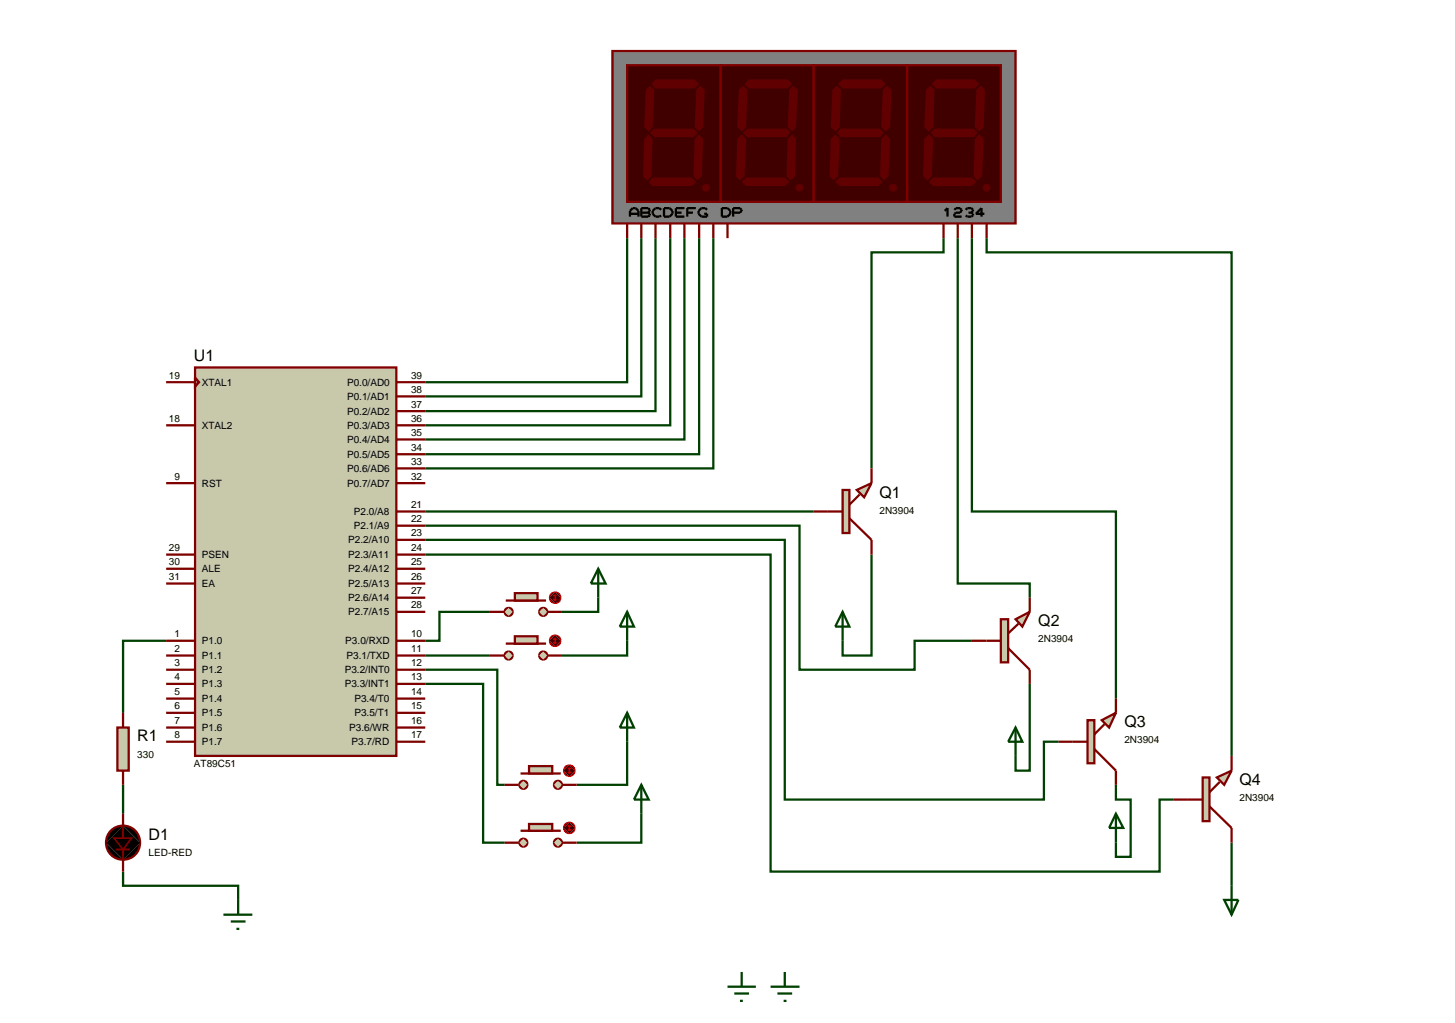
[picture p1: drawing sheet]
<svg xmlns="http://www.w3.org/2000/svg" width="257mm" height="180mm" viewBox="0 0 257 180" stroke-linecap="round" stroke-linejoin="round" font-family="sans-serif">
<g fill="none" stroke="#004000" stroke-width=".4">
<path d="M110.6 42v25.4h-35.6M113.1 42v27.9h-38.1M115.6 42v30.5h-40.6M118.2 42v33h-43.2M120.7 42v35.5h-45.7M123.3 42v38.1h-48.3M125.8 42v40.6h-50.8M166.4 42v2.5h-12.7v38.1M168.9 42v60.9h12.7v2.5M171.4 42v48.2h25.4v33M174 42v2.5h43.2v88.8M75 92.7h66v25.4h20.3v-5.1h10.1"/>
<path d="M75 95.2h63.4v45.8h45.7v-10.2h2.6M75 97.8h60.9v55.9h68.6v-12.7h2.5M75 90.2h68.5M153.7 97.8v17.8h-5.1v-2.6M29.3 113h-7.6v12.7M75 118.1h12.7v20.3h1.3M75 115.6h11.4M86.4 107.9h-8.9v5.1h-2.5M105.5 105.4v2.5h-6.4M110.6 113v2.6h-11.5M21.7 138.4v5.1M75 120.6h10.2v28h3.8"/>
<path d="M110.6 130.8v7.6h-8.9M181.6 120.6v15.3h-2.5v-2.6M196.8 138.4v2.6h2.6v10.1h-2.6v-2.5M21.7 153.7v2.5h20.3v2.5M113.1 143.5v5.1h-11.4M217.2 148.6v7.6"/>
</g>
<path d="M34.4 64.8h35.5v68.5h-35.5z" fill="#c8c8aa" stroke="#800000" stroke-width=".4"/>
<g fill="none" stroke="#800000" stroke-width=".4">
<path d="M29.3 75h5.1M29.3 67.4h5.1M34.4 66.6l.7 .8-.7 .8zM69.9 75h5.1M69.9 67.4h5.1M69.9 69.9h5.1M69.9 72.5h5.1M69.9 77.5h5.1M29.3 97.8h5.1M29.3 85.2h5.1M69.9 97.8h5.1M69.9 85.2h5.1"/>
<path d="M69.9 80.1h5.1M69.9 82.6h5.1M69.9 90.2h5.1M69.9 92.7h5.1M69.9 95.2h5.1M29.3 100.3h5.1M29.3 102.9h5.1M29.3 113h5.1M29.3 115.6h5.1M29.3 118.1h5.1M69.9 100.3h5.1M69.9 102.9h5.1"/>
<path d="M69.9 113h5.1M69.9 115.6h5.1M69.9 118.1h5.1M69.9 107.9h5.1M69.9 105.4h5.1M29.3 120.6h5.1M29.3 123.2h5.1M29.3 125.7h5.1M29.3 128.3h5.1M29.3 130.8h5.1M69.9 120.6h5.1M69.9 123.2h5.1"/>
<path d="M69.9 125.7h5.1M69.9 128.3h5.1M69.9 130.8h5.1"/>
</g>
<path d="M108 9h71.1v30.4h-71.1z" fill="#808080" stroke="#800000" stroke-width=".4"/>
<path d="M110.6 11.5h16.5v24.1h-16.5z" fill="#400000" stroke="#800000" stroke-width=".4"/>
<g fill="#600000">
<path d="M115.6 14h6.9l.8 .8-.8 .8h-6.9l-.7-.8z"/>
<path d="M122.8 15.8l.7-.7 .8 .7-.3 6.6-.7 .8-.8-.8z"/>
<path d="M114.6 23.4l.8-.7h6.9l.7 .7-.7 .8h-6.9z"/>
<path d="M113.9 15.8l.7-.7 .8 .7-.3 6.6-.7 .8-.8-.8z"/>
<path d="M122.5 24.5l.8-.8 .7 .8-.2 6.6-.8 .7-.7-.7z"/>
<path d="M115.1 31.3h6.9l.8 .8-.8 .7h-6.9l-.7-.7z"/>
<path d="M114.4 23.7l.7 .8-.2 6.6-.8 .7-.7-.7 .2-6.6z"/>
</g>
<path d="M127.1 11.5h16.4v24.1h-16.4z" fill="#400000" stroke="#800000" stroke-width=".4"/>
<g fill="#600000">
<path d="M131.3 14.8l.8-.8h6.8l.8 .8-.8 .8h-6.8z"/>
<path d="M139.9 15.1l.8 .7-.3 6.6-.7 .8-.8-.8 .3-6.6z"/>
<path d="M131 23.4l.8-.7h6.9l.7 .7-.7 .8h-6.9z"/>
<path d="M130.3 15.8l.7-.7 .8 .7-.2 6.6-.8 .8-.8-.8z"/>
<path d="M138.9 24.5l.8-.8 .7 .8-.2 6.6-.8 .7-.7-.7z"/>
<path d="M131.6 31.3h6.8l.8 .8-.8 .7h-6.8l-.8-.7z"/>
<path d="M130 24.5l.8-.8 .8 .8-.3 6.6-.8 .7-.7-.7z"/>
<path d="M124.5 32.4l.7 .7-.7 .7-.7-.7z"/>
<path d="M141 32.4l.7 .7-.7 .7-.7-.7z"/>
<path d="M124 32.6l.5-.2-.7 .7zM124.5 32.4a.68 .68 0 0 1 .7 .7zM124.5 33.8l.7-.7a.68 .68 0 0 1-.7 .7zM123.8 33.1l.7 .7a.68 .68 0 0 1-.7-.7z"/>
<path d="M140.5 32.6l.5-.2-.7 .7zM141 32.4a.68 .68 0 0 1 .7 .7zM141.7 33.1a.68 .68 0 0 1-.7 .7zM140.3 33.1l.7 .7a.68 .68 0 0 1-.7-.7z"/>
</g>
<path d="M143.5 11.5h16.5v24.1h-16.5z" fill="#400000" stroke="#800000" stroke-width=".4"/>
<g fill="#600000">
<path d="M148.6 14h6.8l.8 .8-.8 .8h-6.8l-.8-.8z"/>
<path d="M155.7 15.8l.7-.7 .8 .7-.2 6.6-.8 .8-.8-.8z"/>
<path d="M148.3 22.7h6.9l.7 .7-.7 .8h-6.9l-.7-.8z"/>
<path d="M146.8 15.8l.8-.7 .7 .7-.2 6.6-.8 .8-.8-.8z"/>
<path d="M155.4 24.5l.8-.8 .8 .8-.3 6.6-.8 .7-.7-.7z"/>
<path d="M147.3 32.1l.8-.8h6.8l.8 .8-.8 .7h-6.8z"/>
<path d="M147.3 23.7l.8 .8-.3 6.6-.8 .7-.7-.7 .2-6.6z"/>
<path d="M157.5 32.4l.7 .7-.7 .7-.7-.7z"/>
<path d="M157 32.6l.5-.2-.7 .7zM157.5 32.4a.68 .68 0 0 1 .7 .7zM157.5 33.8l.7-.7a.68 .68 0 0 1-.7 .7zM156.8 33.1l.7 .7a.68 .68 0 0 1-.7-.7z"/>
</g>
<path d="M160 11.5h16.5v24.1h-16.5z" fill="#400000" stroke="#800000" stroke-width=".4"/>
<g fill="#600000">
<path d="M164.3 14.8l.8-.8h6.8l.8 .8-.8 .8h-6.8z"/>
<path d="M172.2 15.8l.8-.7 .7 .7-.2 6.6-.8 .8-.8-.8z"/>
<path d="M164.1 23.4l.7-.7h6.9l.7 .7-.7 .8h-6.9z"/>
<path d="M163.3 15.8l.8-.7 .7 .7-.2 6.6-.8 .8-.8-.8z"/>
<path d="M172.7 23.7l.8 .8-.3 6.6-.8 .7-.7-.7 .2-6.6z"/>
<path d="M164.6 31.3h6.8l.8 .8-.8 .7h-6.8l-.8-.7z"/>
<path d="M163 24.5l.8-.8 .8 .8-.3 6.6-.7 .7-.8-.7z"/>
<path d="M174 32.4l.7 .7-.7 .7-.7-.7z"/>
<path d="M173.5 32.6l.5-.2-.7 .7zM174 32.4a.68 .68 0 0 1 .7 .7zM174 33.8l.7-.7a.68 .68 0 0 1-.7 .7zM173.3 33.1l.7 .7a.68 .68 0 0 1-.7-.7z"/>
</g>
<g fill="none" stroke="#000" stroke-width=".4">
<path d="M111.1 38.2v-1l.5-.5h.5l.5 .5v1M111.1 37.7h1.5M113.1 36.7h1.2l.3 .3v.2l-.3 .3 .3 .2v.3l-.3 .2h-1.2zM113.1 37.5h1.2M116.6 37l-.3-.3h-.7l-.5 .5v.5l.5 .5h.7l.3-.2M117.1 36.7h1l.5 .5v.5l-.5 .5h-1zM119.2 37.5h1M120.7 36.7h-1.5v1.5h1.5M121.2 37.5h1M122.7 36.7h-1.5v1.5M124.7 37l-.3-.3h-.7l-.5 .5v.5l.5 .5h1v-.5h-.5M127.3 36.7h1l.5 .5v.5l-.5 .5h-1z"/>
<path d="M129.3 37.5h1.2l.3-.3v-.2l-.3-.3h-1.2v1.5M166.6 37.2l.5-.5v1.5M168.3 37l.3-.3h.7l.3 .3v.2l-.3 .3h-.7l-.3 .2v.5h1.3M170.3 37l.3-.3h.7l.3 .3v.2l-.3 .3M170.8 37.5h.5M171.3 37.5l.3 .2v.3l-.3 .2h-.7l-.3-.2M173.6 37.7h-1.5l1-1v1.5"/>
</g>
<path d="M110.6 39.4v2.6M113.1 39.4v2.6M115.6 39.4v2.6M118.2 39.4v2.6M120.7 39.4v2.6M123.3 39.4v2.6M125.8 39.4v2.6M128.3 39.4v2.6M166.4 39.4v2.6M168.9 39.4v2.6M171.4 39.4v2.6M174 39.4v2.6" fill="none" stroke="#800000" stroke-width=".4"/>
<g fill="#c8c8aa" stroke="#800000" stroke-width=".4">
<path d="M151.1 86.4l2.6-1.2-1.3 2.5z"/>
<path d="M148.6 86.4h1.2v7.6h-1.2z"/>
</g>
<path d="M143.5 90.2h5.1M149.8 91.4l3.9 3.8v2.6M151.6 87.2l-1.8 1.8M153.7 82.6v2.6" fill="none" stroke="#800000" stroke-width=".4"/>
<g fill="#c8c8aa" stroke="#800000" stroke-width=".4">
<path d="M179.1 109.2l2.5-1.3-1.3 2.6z"/>
<path d="M176.5 109.2h1.3v7.6h-1.3z"/>
</g>
<path d="M171.4 113h5.1M177.8 114.3l3.8 3.8v2.5M179.6 110l-1.8 1.7M181.6 105.4v2.5" fill="none" stroke="#800000" stroke-width=".4"/>
<g fill="#c8c8aa" stroke="#800000" stroke-width=".4">
<path d="M194.3 127l2.5-1.3-1.2 2.6z"/>
<path d="M191.8 127h1.2v7.6h-1.2z"/>
</g>
<path d="M186.7 130.8h5.1M193 132.1l3.8 3.8v2.5M194.8 127.7l-1.8 1.8M196.8 123.2v2.5" fill="none" stroke="#800000" stroke-width=".4"/>
<g fill="#c8c8aa" stroke="#800000" stroke-width=".4">
<path d="M214.6 137.1l2.6-1.2-1.3 2.5z"/>
<path d="M212.1 137.1h1.2v7.7h-1.2z"/>
</g>
<path d="M215.1 137.9l-1.8 1.8M217.2 133.3v2.6M21.7 143.5v4.3M21.7 149.8v3.9M207 141h5.1M213.3 142.2l3.9 3.8v2.6" fill="none" stroke="#800000" stroke-width=".4"/>
<path d="M148.6 107.9l1.2 2.6h-2.5zM148.6 107.9v5.1M179.1 128.3l1.2 2.5h-2.5zM179.1 128.3v5M196.8 143.5l1.3 2.5h-2.5zM196.8 143.5v5.1" fill="none" stroke="#004000" stroke-width=".4"/>
<path d="M19.8 146.2l1.2-.5 .7-.1-3 3a2.97 2.97 0 0 1 1.1-2.4zM21.7 145.6a2.95 2.95 0 0 1 3 3zM24.7 148.6a2.95 2.95 0 0 1-3 3zM18.7 148.6l3 3a2.95 2.95 0 0 1-3-3z" fill="#000" stroke="#800000" stroke-width=".4"/>
<path d="M21.7 145.6l3 3-3 3-3-3z" fill="#000"/>
<path d="M20.4 149.8h2.5" fill="none" stroke="#800000" stroke-width=".3"/>
<path d="M20.1 147.8h3.1l-1.5 2z" fill="#000" stroke="#800000" stroke-width=".3"/>
<path d="M20.7 128.3h2v7.6h-2z" fill="#c8c8aa" stroke="#800000" stroke-width=".4"/>
<path d="M21.7 125.7v2.6M21.7 135.9v2.5" fill="none" stroke="#800000" stroke-width=".4"/>
<path d="M42 158.7v2.6M215.9 158.7h2.5l-1.2 2.6zM217.2 156.2v5.1M39.4 161.3h5.1M40.7 162.5h2.6M41.7 163.8h.5" fill="none" stroke="#004000" stroke-width=".4"/>
<g fill="#c8c8aa" stroke="#800000" stroke-width=".4">
<path d="M95.3 107.4l.5-.2-.7 .7zM95.8 107.2a.68 .68 0 0 1 .7 .7zM95.8 108.6l.7-.7a.68 .68 0 0 1-.7 .7zM95.1 107.9l.7 .7a.68 .68 0 0 1-.7-.7z"/>
<path d="M89.2 107.4l.5-.2-.7 .7zM89.7 107.2a.68 .68 0 0 1 .7 .7zM89.7 108.6l.7-.7a.68 .68 0 0 1-.7 .7zM89 107.9l.7 .7a.68 .68 0 0 1-.7-.7z"/>
</g>
<g fill="#c8c8aa">
<path d="M95.8 107.2l.7 .7-.7 .7-.7-.7z"/>
<path d="M89 107.9l.7-.7 .7 .7-.7 .7z"/>
</g>
<path d="M89.2 105.9h7.1" fill="none" stroke="#800000" stroke-width=".4"/>
<path d="M90.8 104.6h4v1.3h-4z" fill="#c8c8aa" stroke="#800000" stroke-width=".4"/>
<path d="M86.4 107.9h2.6M96.6 107.9h2.5" fill="none" stroke="#800000" stroke-width=".4"/>
<path d="M97.2 104.7l.7-.3-1 1zM97.9 104.4a.94 .94 0 0 1 1 1zM97.9 106.4l1-1a.94 .94 0 0 1-1 1zM96.9 105.4l1 1a.94 .94 0 0 1-1-1z" fill="#400000" stroke="#f00" stroke-width=".2"/>
<path d="M96.9 105.4l1-1 1 1-1 1z" fill="#400000"/>
<path d="M97.6 105.6l.3 .3M97.9 104.9v1M97.9 104.9l-.3 .2M97.9 104.9l.2 .2M98.1 105.6l-.2 .3" fill="none" stroke="#f00" stroke-width=".2"/>
<path d="M105.5 100.3l1.3 2.6h-2.6zM105.5 100.3v5.1M128.3 174h5M129.5 175.2h2.6M130.5 176.5h.5M130.8 171.4v2.6M135.9 174h5.1M137.1 175.2h2.6M138.2 176.5h.5M138.4 171.4v2.6" fill="none" stroke="#004000" stroke-width=".4"/>
<g fill="#c8c8aa" stroke="#800000" stroke-width=".4">
<path d="M95.3 115.1l.5-.2-.7 .7zM95.8 114.9a.68 .68 0 0 1 .7 .7zM95.8 116.3l.7-.7a.68 .68 0 0 1-.7 .7zM95.1 115.6l.7 .7a.68 .68 0 0 1-.7-.7z"/>
<path d="M89.2 115.1l.5-.2-.7 .7zM89.7 114.9a.68 .68 0 0 1 .7 .7zM89.7 116.3l.7-.7a.68 .68 0 0 1-.7 .7zM89 115.6l.7 .7a.68 .68 0 0 1-.7-.7z"/>
</g>
<g fill="#c8c8aa">
<path d="M95.8 114.9l.7 .7-.7 .7-.7-.7z"/>
<path d="M89 115.6l.7-.7 .7 .7-.7 .7z"/>
</g>
<path d="M89.2 113.5h7.1" fill="none" stroke="#800000" stroke-width=".4"/>
<path d="M90.8 112.2h4v1.3h-4z" fill="#c8c8aa" stroke="#800000" stroke-width=".4"/>
<path d="M86.4 115.6h2.6M96.6 115.6h2.5" fill="none" stroke="#800000" stroke-width=".4"/>
<path d="M97.2 112.3l.7-.3-1 1zM97.9 112a.94 .94 0 0 1 1 1zM98.9 113a.94 .94 0 0 1-1 1zM96.9 113l1 1a.94 .94 0 0 1-1-1z" fill="#400000" stroke="#f00" stroke-width=".2"/>
<path d="M97.9 112l1 1-1 1-1-1z" fill="#400000"/>
<path d="M97.6 113.3l.3 .2M97.9 112.5v1M97.9 112.5l-.3 .3M97.9 112.5l.2 .3M98.1 113.3l-.2 .2" fill="none" stroke="#f00" stroke-width=".2"/>
<path d="M110.6 107.9l1.2 2.6h-2.5zM110.6 107.9v5.1" fill="none" stroke="#004000" stroke-width=".4"/>
<g fill="#c8c8aa" stroke="#800000" stroke-width=".4">
<path d="M97.9 137.9l.5-.2-.7 .7zM98.4 137.7a.68 .68 0 0 1 .7 .7zM98.4 139.1l.7-.7a.68 .68 0 0 1-.7 .7zM97.7 138.4l.7 .7a.68 .68 0 0 1-.7-.7z"/>
<path d="M91.8 137.9l.5-.2-.7 .7zM92.3 137.7a.68 .68 0 0 1 .7 .7zM92.3 139.1l.7-.7a.68 .68 0 0 1-.7 .7zM91.6 138.4l.7 .7a.68 .68 0 0 1-.7-.7z"/>
</g>
<g fill="#c8c8aa">
<path d="M98.4 137.7l.7 .7-.7 .7-.7-.7z"/>
<path d="M91.6 138.4l.7-.7 .7 .7-.7 .7z"/>
</g>
<path d="M91.8 136.4h7.1" fill="none" stroke="#800000" stroke-width=".4"/>
<path d="M93.3 135.1h4.1v1.3h-4.1z" fill="#c8c8aa" stroke="#800000" stroke-width=".4"/>
<path d="M89 138.4h2.5M99.1 138.4h2.6" fill="none" stroke="#800000" stroke-width=".4"/>
<path d="M99.7 135.2l.7-.3-1 1zM100.4 134.9a.94 .94 0 0 1 1 1zM100.4 136.9l1-1a.94 .94 0 0 1-1 1zM99.4 135.9l1 1a.94 .94 0 0 1-1-1z" fill="#400000" stroke="#f00" stroke-width=".2"/>
<path d="M100.4 134.9l1 1-1 1-1-1z" fill="#400000"/>
<path d="M100.2 136.1l.2 .3M100.4 135.4v1M100.4 135.4l-.2 .2M100.4 135.4l.3 .2M100.7 136.1l-.3 .3" fill="none" stroke="#f00" stroke-width=".2"/>
<g fill="#c8c8aa" stroke="#800000" stroke-width=".4">
<path d="M97.9 148.1l.5-.2-.7 .7zM98.4 147.9a.68 .68 0 0 1 .7 .7zM99.1 148.6a.68 .68 0 0 1-.7 .7zM97.7 148.6l.7 .7a.68 .68 0 0 1-.7-.7z"/>
<path d="M91.8 148.1l.5-.2-.7 .7zM92.3 147.9a.68 .68 0 0 1 .7 .7zM93 148.6a.68 .68 0 0 1-.7 .7zM91.6 148.6l.7 .7a.68 .68 0 0 1-.7-.7z"/>
</g>
<g fill="#c8c8aa">
<path d="M98.4 147.9l.7 .7-.7 .7-.7-.7z"/>
<path d="M91.6 148.6l.7-.7 .7 .7-.7 .7z"/>
</g>
<path d="M91.8 146.5h7.1" fill="none" stroke="#800000" stroke-width=".4"/>
<path d="M93.3 145.3h4.1v1.2h-4.1z" fill="#c8c8aa" stroke="#800000" stroke-width=".4"/>
<path d="M89 148.6h2.5M99.1 148.6h2.6" fill="none" stroke="#800000" stroke-width=".4"/>
<path d="M99.7 145.3l.7-.3-1 1zM100.4 145a.94 .94 0 0 1 1 1zM100.4 147l1-1a.94 .94 0 0 1-1 1zM99.4 146l1 1a.94 .94 0 0 1-1-1z" fill="#400000" stroke="#f00" stroke-width=".2"/>
<path d="M100.4 145l1 1-1 1-1-1z" fill="#400000"/>
<path d="M100.2 146.3l.2 .2M100.4 145.5v1M100.4 145.5l-.2 .3M100.4 145.5l.3 .3M100.7 146.3l-.3 .2" fill="none" stroke="#f00" stroke-width=".2"/>
<path d="M110.6 125.7l1.2 2.6h-2.5zM110.6 125.7v5.1M113.1 138.4l1.3 2.6h-2.6zM113.1 138.4v5.1" fill="none" stroke="#004000" stroke-width=".4"/>
<g font-size="2.8">
<text x="34.2" y="63.7">U1</text>
<text x="155.1" y="87.8">Q1</text>
<text x="183.1" y="110.5">Q2</text>
<text x="24.2" y="130.8">R1</text>
<text x="198.3" y="128.3">Q3</text>
<text x="218.6" y="138.5">Q4</text>
<text x="26.2" y="148.1">D1</text>
</g>
<g font-size="1.8">
<text x="29.8" y="66.8">19</text>
<text x="35.6" y="68">XTAL1</text>
<text x="61.2" y="68">P0.0/AD0</text>
<text x="61.2" y="70.5">P0.1/AD1</text>
<text x="72.5" y="66.8">39</text>
<text x="72.5" y="69.3">38</text>
<text x="72.5" y="71.9">37</text>
<text x="29.8" y="74.4">18</text>
<text x="35.6" y="75.6">XTAL2</text>
<text x="61.2" y="73.1">P0.2/AD2</text>
<text x="61.2" y="75.6">P0.3/AD3</text>
<text x="72.5" y="74.4">36</text>
<text x="72.5" y="76.9">35</text>
<text x="61.2" y="78.1">P0.4/AD4</text>
<text x="61.2" y="80.7">P0.5/AD5</text>
<text x="61.2" y="83.2">P0.6/AD6</text>
<text x="72.5" y="79.5">34</text>
<text x="72.5" y="82">33</text>
<text x="30.8" y="84.6">9</text>
<text x="35.6" y="85.8">RST</text>
<text x="61.2" y="85.8">P0.7/AD7</text>
<text x="72.5" y="84.6">32</text>
<text x="72.5" y="89.6">21</text>
<text x="61.4" y="95.8">P2.2/A10</text>
<text x="62.4" y="90.8">P2.0/A8</text>
<text x="62.4" y="93.3">P2.1/A9</text>
<text x="72.5" y="92.1">22</text>
<text x="72.5" y="94.6">23</text>
<text x="155.1" y="90.6">2N3904</text>
<text x="29.8" y="99.7">30</text>
<text x="29.8" y="97.2">29</text>
<text x="35.6" y="100.9">ALE</text>
<text x="35.6" y="98.4">PSEN</text>
<text x="61.4" y="98.4">P2.3/A11</text>
<text x="61.4" y="100.9">P2.4/A12</text>
<text x="72.5" y="97.2">24</text>
<text x="72.5" y="99.7">25</text>
<text x="29.8" y="102.3">31</text>
<text x="35.6" y="103.5">EA</text>
<text x="61.4" y="103.5">P2.5/A13</text>
<text x="61.4" y="106">P2.6/A14</text>
<text x="72.5" y="107.3">28</text>
<text x="72.5" y="102.3">26</text>
<text x="72.5" y="104.8">27</text>
<text x="30.8" y="112.4">1</text>
<text x="35.6" y="113.6">P1.0</text>
<text x="60.9" y="113.6">P3.0/RXD</text>
<text x="61.4" y="108.5">P2.7/A15</text>
<text x="72.5" y="112.4">10</text>
<text x="183.1" y="113.3">2N3904</text>
<text x="30.8" y="115">2</text>
<text x="30.8" y="117.5">3</text>
<text x="30.8" y="120">4</text>
<text x="35.6" y="116.2">P1.1</text>
<text x="35.6" y="118.7">P1.2</text>
<text x="60.8" y="118.7">P3.2/INT0</text>
<text x="61.1" y="116.2">P3.1/TXD</text>
<text x="72.5" y="115">11</text>
<text x="72.5" y="117.5">12</text>
<text x="72.5" y="120">13</text>
<text x="30.8" y="122.6">5</text>
<text x="30.8" y="125.1">6</text>
<text x="35.6" y="121.2">P1.3</text>
<text x="35.6" y="123.8">P1.4</text>
<text x="60.8" y="121.2">P3.3/INT1</text>
<text x="62.5" y="123.8">P3.4/T0</text>
<text x="72.5" y="122.6">14</text>
<text x="72.5" y="125.1">15</text>
<text x="30.8" y="127.7">7</text>
<text x="30.8" y="130.2">8</text>
<text x="35.6" y="126.3">P1.5</text>
<text x="35.6" y="128.9">P1.6</text>
<text x="35.6" y="131.4">P1.7</text>
<text x="61.6" y="128.9">P3.6/WR</text>
<text x="62" y="131.4">P3.7/RD</text>
<text x="62.5" y="126.3">P3.5/T1</text>
<text x="72.5" y="130.2">17</text>
<text x="72.5" y="127.7">16</text>
<text x="198.3" y="131.1">2N3904</text>
<text x="24.2" y="133.7">330</text>
<text x="34.2" y="135.3">AT89C51</text>
<text x="218.6" y="141.3">2N3904</text>
<text x="26.2" y="150.9">LED-RED</text>
</g>
</svg>
